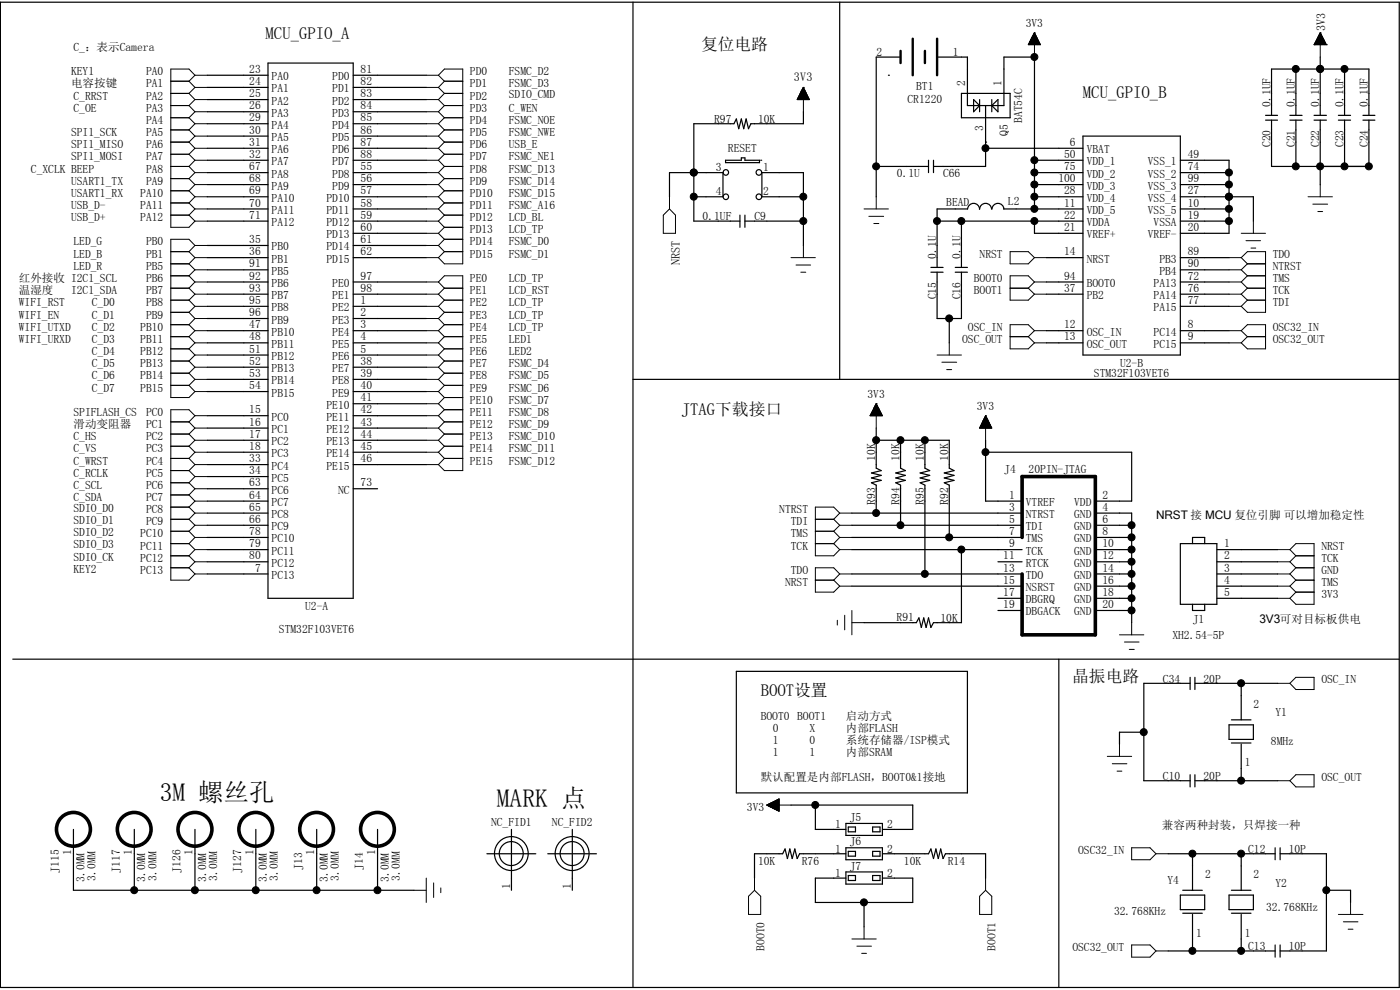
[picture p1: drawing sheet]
<svg xmlns="http://www.w3.org/2000/svg" width="297mm" height="210mm" viewBox="0 0 297 210" stroke-linecap="round" stroke-linejoin="round" font-family="sans-serif">
<g fill="none" stroke="#000" stroke-width=".25">
<path d="M.1 .5h296.7v209h-296.7zM44 16h12.9M44 18.5h12.9M56.9 13.4h18v113.5h-18zM74.9 16h15.5M74.9 18.5h15.5M134.3 .5v209M178.1 .5v80M188.5 16h.1M191.1 12.1h-5.2v29.6M198.8 12.1h6.4v10.3h7.8v-10.3h6.5M204 19.8h10.3v5.2h-10.3z"/>
<path d="M219.5 12.1h.1M219.5 12.1v32.2M274.9 14.6v9.9M280.1 14.6h.1M280.1 12.1v12.4M285.2 14.6v9.9M44 34h12.9M44 36.6h12.9M44 26.2h12.9M44 28.9h12.9M44 31.5h12.9M44 39.2h12.9"/>
<path d="M44 21.1h12.9M44 23.7h12.9M74.9 34h15.5M74.9 36.6h15.5M74.9 26.2h15.5M74.9 28.9h15.5M74.9 31.5h15.5M74.9 39.2h15.5M74.9 21.1h15.5M74.9 23.7h15.5M147.2 36.6h.1M153.9 34h3.4v-.5h.7v.5h3.1v.5h-7.2z"/>
<path d="M161.4 34h.1M170.4 23.7v2.5h-11.1l-.5 1.1-.5-2.1-.5 2.1-.5-2.1-.6 2.1-.5-2.1-.5 1h-8.5v20.7h9.8M185.9 35.3h11.1M197 34v2.6M198 34v2.6M206.5 21.1l1.3 1.3-1.3 1.3zM207.8 21.1v2.6M209.1 31.5h.1M209.1 30.1h.1M209.1 31.5h20.6M209.1 22.4v12.9h-11.1M210.4 22.4l1.3-1.3v2.6z"/>
<path d="M210.4 21.1v2.6M219.5 34h10.2M219.5 36.6h10.2M219.5 39.2h10.2M229.7 28.9h20.7v46.4h-20.7zM250.4 34h10.3v15.5h-10.3M250.4 36.6h10.3M250.4 39.2h10.3M268.5 25.5h2.5M268.5 24.5h2.5M269.7 24.5v-9.9h20.7v9.9M269.7 25.5v9.8h20.7v-9.8"/>
<path d="M273.6 25.5h2.6M273.6 24.5h2.6M274.9 25.5v9.8M278.8 25.5h2.6M278.8 24.5h2.6M280.1 25.5v13.7M283.9 25.5h2.6M283.9 24.5h2.6M285.2 25.5v9.8M289.1 25.5h2.6M289.1 24.5h2.6M44 41.7h12.9"/>
<path d="M44 46.9h12.9M44 44.3h12.9M44 54.7h12.9M44 59.8h12.9M44 57.2h12.9M44 52.1h12.9M74.9 41.7h15.5M74.9 46.9h15.5M74.9 44.3h15.5M74.9 54.7h15.5M74.9 59.8h15.5M74.9 49.5h15.5"/>
<path d="M74.9 52.1h15.5M142 41.7v-5.1h11.4v5.1h-6.2M157 45.6v2.6M158 45.6v2.6M158 46.9h12.4M170.4 41.7h-8.8v-5.1h8.8v15.5M197.5 57.7h2.6M197.5 56.7h2.6M198.8 46.9h30.9M198.8 57.7v9.9h5.2v-9.9M202.6 57.7h2.6M202.6 56.7h2.6"/>
<path d="M204 46.9v9.8M207.8 44.4a1.25 1.25 0 0 0-1.3-1.3 1.25 1.25 0 0 0-1.2 1.3l-6.5-.1v12.4M207.8 44.4a1.27 1.27 0 0 1 1.3-1.3 1.27 1.27 0 0 1 1.3 1.3M210.4 44.4a1.25 1.25 0 0 1 1.3-1.3 1.25 1.25 0 0 1 1.2 1.3M213 44.3h16.7M219.5 41.7h10.2M219.5 46.9v2.6h10.2M222 54.7h7.7M222 59.8h7.7M250.4 41.7h15.5v5.2M250.4 46.9h10.3M250.4 44.3h10.3"/>
<path d="M250.4 54.7h10.3M250.4 59.8h10.3M250.4 57.2h10.3M260.7 41.7h.1M44 75.3h12.9M44 70.1h12.9M44 72.7h12.9M44 62.4h12.9M44 65h12.9M44 77.9h12.9M44 67.6h12.9M74.9 75.3h15.5"/>
<path d="M74.9 70.1h15.5M74.9 72.7h15.5M74.9 62.4h15.5M74.9 65h15.5M74.9 77.9h15.5M74.9 67.6h15.5M201.4 67.6v5.1M222 70.1h7.7M222 72.7h7.7M222 62.4h7.7M250.4 70.1h10.3M250.4 72.7h10.3"/>
<path d="M250.4 62.4h10.3M250.4 65h10.3M44 80.5h12.9M44 88.2h12.9M44 90.8h12.9M44 93.4h12.9M44 95.9h12.9M44 98.6h12.9M44 83.1h12.9M74.9 80.5h15.5M74.9 88.2h15.5M74.9 90.8h15.5"/>
<path d="M74.9 93.4h15.5M74.9 95.9h15.5M74.9 98.6h15.5M74.9 83.1h15.5M74.9 85.6h15.5M134.3 80.5h162.5M185.9 93.4h15.5v5.9l1 .5-2.1 .5 2.1 .5-2.1 .6 2.1 .5-2.1 .5 1.1 .5v11.1M185.9 90.8v8.5l1 .5-2 .5 2 .5-2 .6 2 .5-2 .5 1 .5v5.9M191.1 93.4v5.9l1 .5-2.1 .5 2.1 .5-2.1 .6 2.1 .5-2.1 .5 1.1 .5v8.5M196.2 93.4v5.9l1 .5-2 .5 2 .5-2 .6 2 .5-2 .5 1 .5v18.9M209.1 93.4v12.9h7.7M209.1 95.9h31v10.4h-7.7"/>
<path d="M44 106.3h12.9M44 108.8h12.9M44 111.4h12.9M44 114h12.9M44 116.6h12.9M44 119.2h12.9M44 101.1h12.9M44 103.7h12.9M74.9 103.7h5.2M180.7 108.8h36.1M180.7 111.4h36.1M180.7 114h36.1"/>
<path d="M180.7 116.6h36.1M204 116.6v15.5h-6l-.5 1-.5-2-.5 2-.5-2-.5 2-.6-2-.5 1h-11.1M211.7 119.2h5.1M232.4 108.8h7.7v23.3M232.4 111.4h7.7M232.4 114h7.7M232.4 116.6h7.7M232.4 119.2h7.7M250.4 115.3h7.7v12.9h-7.7zM253 115.3v-1.3h2.6v1.3M258.1 116.6h12.9M258.1 119.2h12.9"/>
<path d="M2.7 139.8h294.1M44 121.8h12.9M180.7 121.8h36.1M180.7 124.3h36.1M211.7 126.9h5.1M211.7 129.5h5.1M224.6 139.8v69.7M232.4 121.8h7.7M232.4 124.3h7.7M232.4 126.9h7.7M232.4 129.5h7.7M253 128.2v1.3h2.6v-1.3"/>
<path d="M258.1 121.8h12.9M258.1 124.3h12.9M258.1 126.9h12.9M156.2 142.4h49v25.8h-49zM242.7 155.3h-5.2v2.6M252.5 144.9h-9.8v20.7h9.8M252.5 143.7v2.6M253.5 144.9h17.5M253.5 143.7v2.6M260.7 153.8h5.2v3h-5.2zM261.2 152.7h4.2M261.2 157.6h4.2"/>
<path d="M263.3 144.9v7.8M263.3 157.9v7.7M15.6 175.9v12.9h72.2M28.5 175.9v12.9M41.4 175.9v12.9M54.3 175.9v12.9M67.2 175.9v12.9M80.1 175.9v12.9M108.5 175.9v12.9M121.4 175.9v12.9M167.8 170.8h25.8v5.1h-6.4M173 170.8v5.1h6.5"/>
<path d="M179.5 174.7h7.7v2.5h-7.7zM179.5 179.8h7.7v2.6h-7.7zM180 175.4h1.5v1h-1.5zM185.1 175.4h1.6v1h-1.6zM252.5 164.3v2.6M253.5 164.3v2.6M253.5 165.6h17.5M270.5 179.8v2.6M271.6 179.8v2.6M103.3 181.1h10.4M116.2 181.1h10.3M179.5 181.1h-9.9l-.5 1-.5-2-.5 2-.5-2-.6 2-.5-2-.5 1h-5.9v5.2"/>
<path d="M179.5 185h7.7v2.5h-7.7zM179.5 186.3h-6.5v5.1h20.6v-5.1h-6.4M180 180.6h1.5v1h-1.5zM180 185.7h1.5v1.1h-1.5zM183.3 191.4v5.2M185.1 180.6h1.6v1h-1.6zM185.1 185.7h1.6v1.1h-1.6zM187.2 181.1h9.8l.5-1 .5 2 .5-2 .6 2 .5-2 .5 2 .5-1h8.5v5.2M247.8 181.1h22.7M250.4 189.9h5.2v3.1h-5.2zM250.9 188.8h4.2M250.9 193.7h4.2"/>
<path d="M253 181.1v7.7M253 194v7.7M260.7 189.9h5.2v3.1h-5.2zM261.2 188.8h4.2M261.2 193.7h4.2M263.3 181.1v7.7M263.3 194v7.7M271.6 181.1h9.8v20.6h-9.8M281.4 188.8h5.1v2.6M247.8 201.7h22.7M270.5 200.4v2.6M271.6 200.4v2.6"/>
<circle cx="154" cy="36.6" r=".58"/>
<circle cx="161" cy="36.6" r=".59"/>
<circle cx="154" cy="41.7" r=".58"/>
<circle cx="161" cy="41.7" r=".59"/>
<circle cx="108.5" cy="181.1" r="2.54"/>
<circle cx="108.5" cy="181.1" r="3.6"/>
<circle cx="121.4" cy="181.1" r="3.6"/>
<circle cx="121.4" cy="181.1" r="2.54"/>
</g>
<g fill="none" stroke="#000" stroke-width=".76">
<path d="M216.8 114v-12.9h15.6v33.6h-15.6v-12.9"/>
<circle cx="15.6" cy="175.9" r="3.6"/>
<circle cx="28.5" cy="175.9" r="3.6"/>
<circle cx="41.4" cy="175.9" r="3.6"/>
<circle cx="54.2" cy="175.9" r="3.6"/>
<circle cx="67.2" cy="175.9" r="3.6"/>
<circle cx="80.1" cy="175.9" r="3.6"/>
</g>
<path d="M191.1 10.8v2.6M193.6 8.2v7.8M196.2 10.8v2.6M198.8 8.2v7.8" fill="none" stroke="#000" stroke-width=".51"/>
<g fill="none" stroke="#000" stroke-width=".21">
<path d="M36.2 19.8h3.9M36.2 17.2h3.9M40.1 17.2l1.3 1.3M40.1 19.8l1.3 1.3M41.4 16l-1.3-1.4h-3.9v33.6h3.9l1.3-1.3M41.4 16h2.6M41.4 18.5h2.6M41.4 18.5l-1.3 1.3M41.4 16l-1.3 1.2M90.4 16h2.6M90.4 18.5h2.6M93 16l1.3-1.4h3.9v41.4h-3.9l-1.3-1.3"/>
<path d="M93 16l1.3 1.2M93 18.5l1.3 1.3M94.3 19.8h3.9M94.3 19.8l-1.3 1.3M94.3 17.2h3.9M94.3 17.2l-1.3 1.3M169.7 20h1.4v1.1M169.7 19.9v1.2M169.7 19.9h1.4M169.8 19.8h1.2v1.3M169.9 19.6h1v1.5M169.9 19.5v1.6"/>
<path d="M169.9 19.5h1M170 19.3h.8v1.8M170 19.3v1.8M170.1 19.3h.7M170.1 19.1h.6v2M170.1 19v2.1M170.2 19h.5M170.2 19h.4v2.1M170.3 18.8h.2v2.3M170.3 18.6v2.5M170.3 18.6h.2M170.4 18.5h.1"/>
<path d="M170.4 18.5l1.3 2.6h-2.6zM170.4 18.5v5.2M170.6 18.8h-.3l-.1 2.3M171 19.6h-1.2v1.5M218.2 9.4h2.5M218.2 9.4v.1M218.2 9.4h2.4M218.3 9.2h2.3M218.3 9.1v.4M218.4 9.1h2.1M218.4 8.9v.6M218.4 8.9h2"/>
<path d="M218.5 8.8h1.8M218.5 8.7v.8M218.6 8.7h1.7M218.6 8.6h1.7M218.6 8.5v1M218.7 8.5h1.5M218.7 8.4h1.4M218.8 8.2h1.2M218.8 8v1.5M218.9 8.1h1.1M218.9 8h1.1M218.9 7.8v1.7"/>
<path d="M219 7.9h.9M219 7.8h.8M219 7.7v1.8M219.1 7.7h.7M219.1 7.6h.7M219.1 7.5v2M219.2 7.5h.5M219.2 7.4h.4M219.2 7.2v2.3M219.3 7.3h.3M219.3 7.2h.2M219.3 7v2.5"/>
<path d="M219.4 7.1h.1M219.5 7h.1M219.5 6.9v5.2M219.5 6.9l1.2 2.6h-2.6zM219.5 7.2v2.3M219.6 7.3v2.2M219.8 7.5v2M219.8 7.7v1.8M220 8v1.5M220 8.2v1.3M220.1 8.3h-1.4v1.2M220.1 8.3v1.2"/>
<path d="M220.3 8.6v.9M220.3 8.8v.7M220.5 9v.5M220.6 9.2v.3M220.7 9.4v.1M278.8 9.5h.1M278.8 9.5h2.6M278.8 9.4h2.5M278.9 9.5v-.1h2.4v.1M278.9 9.2h2.3M279 9.5v-.4h2.2v.4M279 9.1h2.1"/>
<path d="M279.1 9.5v-.6h2v.6M279.1 8.8h1.9M279.2 9.5v-.8h1.8v.8M279.3 8.6h1.6M279.3 9.5v-1h1.6v1M279.4 8.4h1.4M279.5 8.2h1.2M279.6 8h1M279.6 7.9h.9M279.6 7.8v1.7M279.7 7.8h.8M279.7 7.7h.7"/>
<path d="M279.7 7.7v1.8M279.8 7.6h.6v1.9M279.8 7.5h.5M279.8 7.5v2M279.9 7.4h.4M279.9 7.3h.3M279.9 7.2v2.3M280 7.2h.2M280.1 7h.1M280.1 6.9v5.2M280.1 6.9l1.3 2.6M280.1 6.9l-1.3 2.6"/>
<path d="M280.1 7.1l-.1 2.4M280.1 6.9v2.6M280.2 7.2v2.3M280.3 7.4v2.1M280.5 7.8v1.7M280.6 8.1h-1.1v1.4M280.6 8v1.5M280.8 8.3h-1.4v1.2M280.8 8.2v1.3M281.4 9.5h.1M36.2 37.9h3.9M36.2 32.7h3.9"/>
<path d="M36.2 30.1h3.9M36.2 22.4h3.9M36.2 27.6h3.9M36.2 35.3h3.9M36.2 25h3.9M40.1 37.9l1.3 1.3M40.1 27.6l1.3 1.3M40.1 30.1l1.3 1.4M40.1 32.7l1.3 1.3M40.1 35.3l1.3 1.3M40.1 22.4l1.3 1.3M40.1 25l1.3 1.2"/>
<path d="M41.4 39.2h2.6M41.4 39.2l-1.3 1.3M41.4 31.5h2.6M41.4 21.1h2.6M41.4 28.9h2.6M41.4 28.9l-1.3 1.2M41.4 31.5l-1.3 1.2M41.4 34h2.6M41.4 34l-1.3 1.3M41.4 36.6h2.6M41.4 26.2h2.6M41.4 36.6l-1.3 1.3"/>
<path d="M41.4 21.1l-1.3 1.3M41.4 23.7h2.6M41.4 23.7l-1.3 1.3M41.4 26.2l-1.3 1.4M90.4 39.2h2.6M90.4 31.5h2.6M90.4 21.1h2.6M90.4 28.9h2.6M90.4 34h2.6M90.4 36.6h2.6M90.4 26.2h2.6M90.4 23.7h2.6"/>
<path d="M93 31.5l1.3 1.2M93 21.1l1.3 1.3M93 36.6l1.3 1.3M93 39.2l1.3 1.3M93 34l1.3 1.3M93 26.2l1.3 1.4M93 28.9l1.3 1.2M93 23.7l1.3 1.3M94.3 37.9h3.9M94.3 32.7h3.9M94.3 30.1h3.9M94.3 30.1l-1.3 1.4"/>
<path d="M94.3 22.4h3.9M94.3 27.6h3.9M94.3 35.3h3.9M94.3 35.3l-1.3 1.3M94.3 37.9l-1.3 1.3M94.3 32.7l-1.3 1.3M94.3 25h3.9M94.3 25l-1.3 1.2M94.3 27.6l-1.3 1.3M94.3 22.4l-1.3 1.3M169.2 21h2.4v.1M169.2 21v.1"/>
<path d="M169.2 20.9h2.4M169.3 20.8h2.2v.3M169.3 20.7v.4M169.3 20.7h2.2M169.4 20.6h2v.5M169.4 20.5v.6M169.4 20.5h2M169.5 20.4h1.8v.7M169.5 20.4v.7M169.5 20.3h1.8M169.6 20.2h1.6v.9M169.6 20.2v.9"/>
<path d="M169.6 20.1h1.6M280.1 39.2v2.5M36.2 56h3.9M36.2 53.4h3.9M36.2 58.5h3.9M36.2 40.5h3.9M36.2 43.1h3.9M36.2 45.6h3.9M40.1 40.5l1.3 1.2M40.1 43.1l1.3 1.2M40.1 45.6l1.3 1.3M40.1 58.5l1.3 1.3"/>
<path d="M40.1 53.4l1.3 1.3M40.1 56l1.3 1.2M41.4 54.7h2.6M41.4 57.2h2.6M41.4 59.8h2.6M41.4 52.1l-1.3-1.3h-3.9v33.5h3.9l1.3-1.2M41.4 41.7h2.6M41.4 41.7l-1.3 1.4M41.4 44.3h2.6M41.4 44.3l-1.3 1.3M41.4 46.9h2.6M41.4 59.8l-1.3 1.3"/>
<path d="M41.4 52.1h2.6M41.4 54.7l-1.3 1.3M41.4 52.1l-1.3 1.3M41.4 57.2l-1.3 1.3M90.4 54.7h2.6M90.4 59.8h2.6M90.4 41.7h2.6M90.4 44.3h2.6M90.4 46.9h2.6M90.4 52.1h2.6M90.4 49.5h2.6M93 59.8l1.3-1.3h3.9v41.3h-3.9l-1.3-1.2"/>
<path d="M93 52.1l1.3 1.3M93 41.7l1.3 1.4M93 44.3l1.3 1.3M93 59.8l1.3 1.3M93 49.5l1.3 1.3M93 46.9l1.3 1.3M94.3 53.4h3.9M94.3 40.5h3.9M94.3 43.1h3.9M94.3 45.6h3.9M94.3 48.2h3.9M94.3 50.8h3.9"/>
<path d="M94.3 50.8l-1.3 1.3M94.3 53.4l-1.3 1.3M94.3 40.5l-1.3 1.2M94.3 43.1l-1.3 1.2M94.3 48.2l-1.3 1.3M94.3 45.6l-1.3 1.3M142 44.3l1.3 1.3v3.9h-2.6v-3.9zM142 41.7v2.6M167.8 54.7h5.2M168.9 56.2h3.1M169.9 57.7h1M170.4 52.1v2.6"/>
<path d="M183.3 44.3h5.2M184.3 45.9h3.2M185.4 47.4h1M185.9 41.7v2.6M214.3 53.4h3.8l1.4 1.3-1.4 1.3h-3.8zM219.5 54.7h2.5M219.5 59.8l-1.4-1.3h-3.8v5.2h3.8l1.4-1.3M219.5 59.8h2.5M219.5 59.8l-1.4 1.3M260.7 54.7h2.6M260.7 57.2h2.6M260.7 59.8h2.6"/>
<path d="M263.3 54.7l1.3 1.3M263.3 54.7l1.3-1.3h3.9v12.9h-3.9l-1.3-1.3M263.3 57.2l1.3 1.3M263.3 59.8l1.3 1.3M263.3 49.5h5.2M264.3 51.1h3.1M264.6 56h3.9M264.6 58.5h3.9M264.6 56l-1.3 1.2M264.6 58.5l-1.3 1.3M265.4 52.6h1M265.9 46.9v2.6"/>
<path d="M277.5 41.7h5.2M278.5 43.3h3.1M279.6 44.9h1M36.2 61.1h3.9M36.2 63.7h3.9M36.2 66.3h3.9M36.2 71.4h3.9M36.2 68.9h3.9M36.2 74h3.9M36.2 79.2h3.9M36.2 76.6h3.9M40.1 61.1l1.3 1.3"/>
<path d="M40.1 68.9l1.3 1.2M40.1 63.7l1.3 1.3M40.1 66.3l1.3 1.3M40.1 71.4l1.3 1.3M40.1 74l1.3 1.3M40.1 76.6l1.3 1.3M40.1 79.2l1.3 1.3M41.4 75.3h2.6M41.4 62.4h2.6M41.4 65h2.6M41.4 70.1h2.6M41.4 72.7h2.6"/>
<path d="M41.4 62.4l-1.3 1.3M41.4 77.9h2.6M41.4 77.9l-1.3 1.3M41.4 67.6h2.6M41.4 70.1l-1.3 1.3M41.4 65l-1.3 1.3M41.4 67.6l-1.3 1.3M41.4 72.7l-1.3 1.3M41.4 75.3l-1.3 1.3M90.4 75.3h2.6M90.4 62.4h2.6M90.4 65h2.6"/>
<path d="M90.4 70.1h2.6M90.4 72.7h2.6M90.4 77.9h2.6M90.4 67.6h2.6M93 77.9l1.3 1.3M93 62.4l1.3 1.3M93 65l1.3 1.3M93 67.6l1.3 1.3M93 70.1l1.3 1.3M93 72.7l1.3 1.3M93 75.3l1.3 1.3M94.3 61.1h3.9"/>
<path d="M94.3 63.7h3.9M94.3 66.3h3.9M94.3 71.4h3.9M94.3 68.9h3.9M94.3 74h3.9M94.3 79.2h3.9M94.3 76.6h3.9M94.3 76.6l-1.3 1.3M94.3 79.2l-1.3 1.3M94.3 61.1l-1.3 1.3M94.3 63.7l-1.3 1.3M94.3 66.3l-1.3 1.3"/>
<path d="M94.3 68.9l-1.3 1.2M94.3 71.4l-1.3 1.3M94.3 74l-1.3 1.3M198.8 75.3h5.2M199.8 76.8h3.1M200.8 78.4h1.1M201.4 72.7v2.6M214.3 61.1h3.8M214.3 71.4h3.8M218.1 61.1l1.4 1.3M218.1 71.4l1.4 1.3M219.5 62.4h2.5"/>
<path d="M219.5 70.1l-1.4-1.2h-3.8v5.1h3.8l1.4-1.3M219.5 70.1h2.5M219.5 70.1l-1.4 1.3M219.5 72.7h2.5M260.7 62.4h2.6M260.7 65h2.6M260.7 70.1h2.6M260.7 72.7h2.6M263.3 70.1l1.3-1.2h3.9v5.1h-3.9l-1.3-1.3M263.3 62.4l1.3 1.3M263.3 70.1l1.3 1.3M264.6 61.1h3.9"/>
<path d="M264.6 63.7h3.9M264.6 61.1l-1.3 1.3M264.6 63.7l-1.3 1.3M264.6 71.4h3.9M264.6 71.4l-1.3 1.3M36.2 89.5h3.9M36.2 81.7h3.9M36.2 92.1h3.9M36.2 94.7h3.9M36.2 97.2h3.9M36.2 99.8h3.9M40.1 97.2l1.3 1.4"/>
<path d="M40.1 99.8l1.3 1.3M40.1 89.5l1.3 1.3M40.1 92.1l1.3 1.3M40.1 94.7l1.3 1.2M40.1 81.7l1.3 1.4M41.4 88.2l-1.3-1.3h-3.9v36.2h3.9l1.3-1.3M41.4 90.8h2.6M41.4 88.2h2.6M41.4 88.2l-1.3 1.3M41.4 80.5h2.6M41.4 83.1h2.6M41.4 93.4h2.6"/>
<path d="M41.4 95.9h2.6M41.4 98.6h2.6M41.4 90.8l-1.3 1.3M41.4 98.6l-1.3 1.2M41.4 93.4l-1.3 1.3M41.4 95.9l-1.3 1.3M41.4 80.5l-1.3 1.2M90.4 90.8h2.6M90.4 88.2h2.6M90.4 80.5h2.6M90.4 83.1h2.6M90.4 85.6h2.6"/>
<path d="M90.4 93.4h2.6M90.4 95.9h2.6M90.4 98.6h2.6M93 80.5l1.3 1.2M93 83.1l1.3 1.2M93 85.6l1.3 1.3M93 88.2l1.3 1.3M93 90.8l1.3 1.3M93 93.4l1.3 1.3M93 95.9l1.3 1.3M94.3 89.5h3.9M94.3 86.9h3.9"/>
<path d="M94.3 81.7h3.9M94.3 84.3h3.9M94.3 81.7l-1.3 1.4M94.3 84.3l-1.3 1.3M94.3 86.9l-1.3 1.3M94.3 92.1h3.9M94.3 89.5l-1.3 1.3M94.3 94.7h3.9M94.3 92.1l-1.3 1.3M94.3 97.2h3.9M94.3 94.7l-1.3 1.2M94.3 97.2l-1.3 1.4"/>
<path d="M184.7 88.1l2.4 .1M184.7 88.1v.1M184.7 88h2.4M184.7 87.9h2.3v.3M184.7 87.8v.4M184.8 87.8h2.2M184.9 87.7h2v.5M184.9 87.6v.6M184.9 87.6h2M185 87.5h1.8v.7M185 87.4v.8M185 87.4h1.8"/>
<path d="M185.1 87.3h1.6v.9M185.1 87.2v1M185.1 87.2h1.6M185.2 87.1h1.4v1.1M185.2 87v1.2M185.2 87h1.4M185.3 86.9h1.2v1.3M185.3 86.8v1.4M185.3 86.8h1.2M185.4 86.7h1v1.5M185.4 86.5v1.7M185.4 86.5h1"/>
<path d="M185.5 86.4h.8v1.8M185.5 86.4v1.8M185.5 86.4h.7M185.6 86.2h.6v2M185.6 86.1v2.1M185.6 86.1h.5M185.7 86h.4v2.2M185.7 85.9v2.3M185.7 85.9h.4M185.8 85.9h.2v2.3M185.8 85.7v2.5M185.8 85.7h.1"/>
<path d="M185.9 85.6h.1M185.9 85.6v5.2M185.9 85.6l1.3 2.6h-2.6zM207.9 90.7h2.5v.1M207.9 90.6v.2M207.9 90.6h2.4M208 90.5h2.2v.3M208 90.4v.4M208 90.4h2.2M208.1 90.3h2v.5M208.1 90.2v.6M208.2 90.2h1.9"/>
<path d="M208.2 90.1h1.9v.7M208.2 90v.8M208.2 90h1.8M208.3 89.8h1.6v1M208.3 89.8v1M208.3 89.7h1.6M208.4 89.7h1.4v1.1M208.4 89.6v1.2M208.4 89.5h1.4M208.5 89.5h1.2v1.3M208.5 89.3v1.5M208.5 89.3h1.2"/>
<path d="M208.6 89.2h1v1.6M208.6 89.2v1.6M208.7 89.2h.9M208.7 89h.8v1.8M208.7 88.9v1.9M208.7 88.9h.8M208.8 88.8h.6v2M208.8 88.7v2.1M208.8 88.7h.6M208.9 88.6h.4v2.2M208.9 88.5v2.3M209 88.5h.3"/>
<path d="M209 88.4h.2v2.4M209 88.3v2.5M209 88.3h.2M209.1 88.2h.1M209.1 88.2v5.2M209.1 88.2l1.3 2.6h-2.6zM36.2 110.2h3.9M36.2 107.6h3.9M36.2 112.7h3.9M36.2 115.3h3.9M36.2 117.9h3.9M36.2 105h3.9"/>
<path d="M36.2 102.4h3.9M40.1 107.6l1.3 1.2M40.1 110.2l1.3 1.2M40.1 112.7l1.3 1.3M40.1 115.3l1.3 1.3M40.1 117.9l1.3 1.3M40.1 102.4l1.3 1.3M40.1 105l1.3 1.3M41.4 108.8h2.6M41.4 111.4h2.6M41.4 114h2.6M41.4 116.6h2.6"/>
<path d="M41.4 119.2h2.6M41.4 108.8l-1.3 1.4M41.4 111.4l-1.3 1.3M41.4 114l-1.3 1.3M41.4 116.6l-1.3 1.3M41.4 119.2l-1.3 1.2M41.4 106.3l-1.3 1.3M41.4 103.7h2.6M41.4 103.7l-1.3 1.3M41.4 106.3h2.6M41.4 101.1h2.6M41.4 101.1l-1.3 1.3"/>
<path d="M173 110.2h3.9M173 112.7h3.9M173 115.3h3.9M176.9 110.2l1.2 1.2M176.9 112.7l1.2 1.3M176.9 115.3l1.2 1.3M178.1 108.8h2.6M178.1 108.8l-1.2 1.4M178.1 108.8l-1.2-1.2h-3.9v10.3h3.9l1.2-1.3M178.1 111.4h2.6M178.1 111.4l-1.2 1.3M178.1 114h2.6"/>
<path d="M178.1 114l-1.2 1.3M178.1 116.6h2.6M271 116.6h2.6M271 119.2h2.6M273.6 116.6l1.3-1.3h3.9v12.9h-3.9l-1.3-1.3M273.6 116.6l1.3 1.3M273.6 119.2l1.3 1.2M274.9 117.9h3.9M274.9 117.9l-1.3 1.3M36.2 120.4h3.9M40.1 120.4l1.3 1.4M41.4 121.8h2.6"/>
<path d="M173 123.1h3.9M176.9 123.1l1.2 1.2M177.6 131.6v1M178.1 121.8l-1.2-1.4h-3.9v5.2h3.9l1.2-1.3M178.1 121.8h2.6M178.1 121.8l-1.2 1.3M178.1 124.3h2.6M179.2 130.5v3.1M180.7 132.1h2.6M180.7 129.5v5.2M237.5 134.7h5.2M238.5 136.2h3.1"/>
<path d="M239.6 137.8h1M240.1 132.1v2.6M271 121.8h2.6M271 124.3h2.6M271 126.9h2.6M273.6 124.3l1.3 1.3M273.6 121.8l1.3 1.3M274.9 123.1h3.9M274.9 120.4h3.9M274.9 125.6h3.9M274.9 123.1l-1.3 1.2M274.9 120.4l-1.3 1.4"/>
<path d="M274.9 125.6l-1.3 1.3M237.5 157.9v2.5M271 144.9h2.6M273.6 144.9l1.3-1.2h3.9v2.6h-3.9zM162.7 170.8h.1M162.7 170.8h5.1M162.7 170.8l2.6-1.3v2.6zM162.8 170.9h2.5M162.8 170.7v.1M163 171h2.3M163 170.6v.3M163.2 171.1h2.1"/>
<path d="M163.2 170.5v.5M163.4 171.2h1.9M163.4 170.4v.7M163.6 171.3h1.7M163.6 170.3v.9M163.8 171.4h1.5M163.8 170.2v1.1M164 170.1v1.3M164.1 171.5h1.2M164.2 170v1.6M164.3 171.6h1M164.4 169.9v1.8"/>
<path d="M164.5 171.7h.8M164.6 169.8v1.9M164.7 171.8h.6M164.8 169.7v2.2M164.9 171.9h.4M165 169.6v2.4M165.1 172h.2M165.3 170.7h-2.4v.2M165.3 170.6h-2.2v.4M165.3 170.5h-2v.6M165.3 170.3h-1.8v.9M165.3 170.3h-1.6v1"/>
<path d="M165.3 170.2h-1.4v1.2M165.3 170.1h-1.2v1.4M165.3 170h-1v1.6M165.3 169.8h-.8v1.9M165.3 169.8h-.6v2M165.3 169.6h-.4v2.3M165.3 169.5h-.2v2.5M234.9 160.4h5.2M236 162h3.1M237 163.6h1M240.1 179.8h3.9l1.2 1.3-1.2 1.3h-3.9zM271 165.6h2.6"/>
<path d="M273.6 165.6l1.3-1.3h3.9v2.6h-3.9zM87.8 188.8h2.6M90.4 186.3v5.1M92 187.3v3.1M93.5 188.3v1.1M160.1 186.3v2.5M160.1 188.8l1.3 1.3v3.9h-2.6v-3.9zM180.7 199.2h5.2M183.3 196.6v2.6M207.8 190.1l1.3-1.3 1.3 1.3v3.9h-2.6zM209.1 186.3v2.5M245.2 181.1h2.6"/>
<path d="M283.9 194h5.2M285 195.5h3.1M286 197.1h1M286.5 191.4v2.6M181.8 200.7h3.1M182.8 202.2h1M240.1 200.4h3.9l1.2 1.3-1.2 1.3h-3.9zM245.2 201.7h2.6"/>
</g>
<g fill="#000" stroke="#000" stroke-width=".21">
<circle cx="219.4" cy="12.1" r=".74"/>
<circle cx="274.9" cy="14.6" r=".74"/>
<circle cx="280.1" cy="14.6" r=".74"/>
<circle cx="285.2" cy="14.6" r=".74"/>
<circle cx="147.2" cy="36.6" r=".74"/>
<circle cx="185.9" cy="35.3" r=".74"/>
<circle cx="209.1" cy="31.4" r=".74"/>
<circle cx="219.4" cy="36.6" r=".74"/>
<circle cx="219.4" cy="34" r=".74"/>
<circle cx="219.4" cy="39.1" r=".74"/>
<circle cx="260.7" cy="39.1" r=".74"/>
<circle cx="260.7" cy="36.6" r=".74"/>
<circle cx="274.9" cy="35.3" r=".74"/>
<circle cx="280.1" cy="35.3" r=".74"/>
<circle cx="285.2" cy="35.3" r=".74"/>
<circle cx="290.4" cy="35.3" r=".74"/>
<circle cx="147.2" cy="41.7" r=".74"/>
<circle cx="170.4" cy="46.9" r=".74"/>
<circle cx="170.4" cy="41.7" r=".74"/>
<circle cx="198.8" cy="46.9" r=".74"/>
<circle cx="203.9" cy="46.9" r=".74"/>
<circle cx="219.4" cy="44.3" r=".74"/>
<circle cx="219.4" cy="41.7" r=".74"/>
<circle cx="219.4" cy="46.9" r=".74"/>
<circle cx="260.7" cy="44.3" r=".74"/>
<circle cx="260.7" cy="41.7" r=".74"/>
<circle cx="260.7" cy="46.9" r=".74"/>
<circle cx="201.4" cy="67.5" r=".74"/>
<circle cx="185.9" cy="93.4" r=".74"/>
<circle cx="191" cy="93.4" r=".74"/>
<circle cx="196.2" cy="93.4" r=".74"/>
<circle cx="209.1" cy="95.9" r=".74"/>
<circle cx="185.9" cy="108.8" r=".74"/>
<circle cx="191" cy="111.4" r=".74"/>
<circle cx="201.4" cy="114" r=".74"/>
<circle cx="203.9" cy="116.6" r=".74"/>
<circle cx="240.1" cy="111.4" r=".74"/>
<circle cx="240.1" cy="114" r=".74"/>
<circle cx="240.1" cy="119.1" r=".74"/>
<circle cx="240.1" cy="116.6" r=".74"/>
<circle cx="196.2" cy="121.7" r=".74"/>
<circle cx="240.1" cy="126.9" r=".74"/>
<circle cx="240.1" cy="129.5" r=".74"/>
<circle cx="240.1" cy="121.7" r=".74"/>
<circle cx="240.1" cy="124.3" r=".74"/>
<circle cx="242.6" cy="155.3" r=".74"/>
<circle cx="263.3" cy="144.9" r=".74"/>
<circle cx="173" cy="170.8" r=".74"/>
<circle cx="263.3" cy="165.6" r=".74"/>
<circle cx="28.5" cy="188.8" r=".74"/>
<circle cx="41.3" cy="188.8" r=".74"/>
<circle cx="54.3" cy="188.8" r=".74"/>
<circle cx="67.2" cy="188.8" r=".74"/>
<circle cx="80.1" cy="188.8" r=".74"/>
<circle cx="183.3" cy="191.4" r=".74"/>
<circle cx="253" cy="181.1" r=".74"/>
<circle cx="263.3" cy="181.1" r=".74"/>
<circle cx="281.4" cy="188.8" r=".74"/>
<circle cx="253" cy="201.7" r=".74"/>
<circle cx="263.3" cy="201.7" r=".74"/>
</g>
<g font-size="5.4">
<text x="33.9" y="170">3M 螺丝孔</text>
<text x="105.4" y="171.3">MARK 点</text>
</g>
<g font-size="3.6">
<text x="56.3" y="8.2">MCU_GPIO_A</text>
<text x="148.7" y="10.5">复位电路</text>
<text x="229.7" y="20.9">MCU_GPIO_B</text>
<text x="144.6" y="87.9">JTAG下载接口</text>
<text x="161.4" y="147.6">BOOT设置</text>
<text x="227.5" y="144.7">晶振电路</text>
</g>
<g font-size="2.6">
<text x="281.1" y="6.6" transform="rotate(-90 281.1 6.6)">3V3</text>
<text x="168.4" y="17.2">3V3</text>
<text x="144.2" y="56.3" transform="rotate(-90 144.2 56.3)">NRST</text>
</g>
<g font-size="2.5">
<text x="217.6" y="5.6">3V3</text>
<text x="15.6" y="10.8">C_：表示Camera</text>
<text x="186" y="11.9">2</text>
<text x="202.1" y="11.9">1</text>
<text x="15.1" y="16">KEY1</text>
<text x="31" y="16">PA0</text>
<text x="52.9" y="15.5">23</text>
<text x="52.9" y="18">24</text>
<text x="57.6" y="17">PA0</text>
<text x="70.5" y="17">PD0</text>
<text x="76.5" y="15.5">81</text>
<text x="76.5" y="18">82</text>
<text x="99.7" y="16">PD0</text>
<text x="107.9" y="16">FSMC_D2</text>
<text x="15.1" y="18.5">电容按键</text>
<text x="15.6" y="21.1">C_RRST</text>
<text x="15.6" y="23.7">C_OE</text>
<text x="31" y="18.5">PA1</text>
<text x="31" y="21.1">PA2</text>
<text x="31" y="23.7">PA3</text>
<text x="52.9" y="20.6">25</text>
<text x="52.9" y="23.2">26</text>
<text x="57.6" y="19.6">PA1</text>
<text x="57.6" y="22.2">PA2</text>
<text x="70.5" y="22.2">PD2</text>
<text x="70.5" y="19.6">PD1</text>
<text x="76.5" y="20.6">83</text>
<text x="76.5" y="23.2">84</text>
<text x="99.7" y="21.1">PD2</text>
<text x="99.7" y="18.5">PD1</text>
<text x="99.7" y="23.7">PD3</text>
<text x="107.9" y="18.5">FSMC_D3</text>
<text x="107.9" y="20.9">SDIO_CMD</text>
<text x="107.9" y="23.7">C_WEN</text>
<text x="192.5" y="21.9">CR1220</text>
<text x="194.3" y="19.1">BT1</text>
<text x="204.7" y="18.2" transform="rotate(-90 204.7 18.2)">2</text>
<text x="212.5" y="18.2" transform="rotate(-90 212.5 18.2)">1</text>
<text x="269.5" y="22.6" transform="rotate(-90 269.5 22.6)">0.1UF</text>
<text x="274.7" y="22.6" transform="rotate(-90 274.7 22.6)">0.1UF</text>
<text x="279.9" y="22.6" transform="rotate(-90 279.9 22.6)">0.1UF</text>
<text x="285" y="22.6" transform="rotate(-90 285 22.6)">0.1UF</text>
<text x="290.2" y="22.6" transform="rotate(-90 290.2 22.6)">0.1UF</text>
<text x="15.1" y="28.9">SPI1_SCK</text>
<text x="31" y="28.9">PA5</text>
<text x="31" y="26.2">PA4</text>
<text x="52.9" y="25.7">29</text>
<text x="52.9" y="28.4">30</text>
<text x="57.6" y="24.8">PA3</text>
<text x="57.6" y="27.3">PA4</text>
<text x="57.6" y="29.9">PA5</text>
<text x="70.5" y="24.8">PD3</text>
<text x="70.5" y="27.3">PD4</text>
<text x="70.5" y="29.9">PD5</text>
<text x="76.5" y="25.7">85</text>
<text x="76.5" y="28.4">86</text>
<text x="99.7" y="26.2">PD4</text>
<text x="99.7" y="28.9">PD5</text>
<text x="107.9" y="26.2">FSMC_NOE</text>
<text x="107.9" y="28.9">FSMC_NWE</text>
<text x="151.5" y="26">R97</text>
<text x="160.8" y="26.1">10K</text>
<text x="208.6" y="27.8" transform="rotate(-90 208.6 27.8)">3</text>
<text x="213.8" y="28.8" transform="rotate(-90 213.8 28.8)">Q5</text>
<text x="216.8" y="26.1" transform="rotate(-90 216.8 26.1)">BAT54C</text>
<text x="15.1" y="31.5">SPI1_MISO</text>
<text x="15.1" y="34">SPI1_MOSI</text>
<text x="31" y="31.5">PA6</text>
<text x="31" y="34">PA7</text>
<text x="52.9" y="30.9">31</text>
<text x="52.9" y="33.5">32</text>
<text x="57.6" y="32.5">PA6</text>
<text x="57.6" y="35.1">PA7</text>
<text x="70.5" y="32.5">PD6</text>
<text x="70.5" y="35.1">PD7</text>
<text x="76.5" y="30.9">87</text>
<text x="76.5" y="33.5">88</text>
<text x="99.7" y="31.5">PD6</text>
<text x="99.7" y="34">PD7</text>
<text x="107.9" y="34">FSMC_NE1</text>
<text x="107.9" y="31.5">USB_E</text>
<text x="154.4" y="32.2">RESET</text>
<text x="225.8" y="33.5">50</text>
<text x="227" y="30.9">6</text>
<text x="230.5" y="32.5">VBAT</text>
<text x="230.5" y="35.1">VDD_1</text>
<text x="243.5" y="35.1">VSS_1</text>
<text x="252" y="33.5">49</text>
<text x="269.5" y="31.2" transform="rotate(-90 269.5 31.2)">C20</text>
<text x="274.7" y="31.2" transform="rotate(-90 274.7 31.2)">C21</text>
<text x="279.9" y="31.2" transform="rotate(-90 279.9 31.2)">C22</text>
<text x="285" y="31.2" transform="rotate(-90 285 31.2)">C23</text>
<text x="290.2" y="31.2" transform="rotate(-90 290.2 31.2)">C24</text>
<text x="6.6" y="36.6">C_XCLK BEEP</text>
<text x="15.1" y="39.2">USART1_TX</text>
<text x="15.1" y="41.7">USART1_RX</text>
<text x="29.8" y="41.7">PA10</text>
<text x="31" y="39.2">PA9</text>
<text x="31" y="36.6">PA8</text>
<text x="52.9" y="36.1">67</text>
<text x="52.9" y="38.6">68</text>
<text x="52.9" y="41.2">69</text>
<text x="57.6" y="37.7">PA8</text>
<text x="57.6" y="40.2">PA9</text>
<text x="70.5" y="37.7">PD8</text>
<text x="70.5" y="40.2">PD9</text>
<text x="76.5" y="36.1">55</text>
<text x="76.5" y="38.6">56</text>
<text x="76.5" y="41.2">57</text>
<text x="99.7" y="36.6">PD8</text>
<text x="99.7" y="39.2">PD9</text>
<text x="99.7" y="41.7">PD10</text>
<text x="107.9" y="36.6">FSMC_D13</text>
<text x="107.9" y="39.2">FSMC_D14</text>
<text x="107.9" y="41.7">FSMC_D15</text>
<text x="151.9" y="36.2">3</text>
<text x="151.9" y="41.4">4</text>
<text x="161.9" y="36.2">1</text>
<text x="161.9" y="41.4">2</text>
<text x="190.3" y="37.6">0.1U</text>
<text x="200.1" y="37.6">C66</text>
<text x="224.5" y="38.6">100</text>
<text x="225.8" y="41.2">28</text>
<text x="225.8" y="36.1">75</text>
<text x="230.5" y="37.7">VDD_2</text>
<text x="230.5" y="40.2">VDD_3</text>
<text x="243.5" y="37.7">VSS_2</text>
<text x="243.5" y="40.2">VSS_3</text>
<text x="252" y="41.2">27</text>
<text x="252" y="36.1">74</text>
<text x="252" y="38.6">99</text>
<text x="15.1" y="44.3">USB_D-</text>
<text x="15.1" y="46.9">USB_D+</text>
<text x="29.8" y="44.3">PA11</text>
<text x="29.8" y="46.9">PA12</text>
<text x="52.9" y="43.8">70</text>
<text x="52.9" y="46.4">71</text>
<text x="57.6" y="42.8">PA10</text>
<text x="57.6" y="45.4">PA11</text>
<text x="57.6" y="48">PA12</text>
<text x="69.3" y="42.8">PD10</text>
<text x="69.3" y="45.4">PD11</text>
<text x="69.3" y="48">PD12</text>
<text x="76.5" y="43.8">58</text>
<text x="76.5" y="46.4">59</text>
<text x="99.7" y="44.3">PD11</text>
<text x="99.7" y="46.9">PD12</text>
<text x="107.9" y="44.3">FSMC_A16</text>
<text x="107.9" y="46.9">LCD_BL</text>
<text x="149.1" y="46.7">0.1UF</text>
<text x="160.1" y="46.7">C9</text>
<text x="200.7" y="43.6">BEAD</text>
<text x="213.8" y="43.6">L2</text>
<text x="225.8" y="46.4">22</text>
<text x="225.8" y="43.8">11</text>
<text x="230.5" y="48">VDDA</text>
<text x="230.5" y="42.8">VDD_4</text>
<text x="230.5" y="45.4">VDD_5</text>
<text x="243.5" y="45.4">VSS_5</text>
<text x="243.5" y="42.8">VSS_4</text>
<text x="244.7" y="48">VSSA</text>
<text x="252" y="43.8">10</text>
<text x="252" y="46.4">19</text>
<text x="15.6" y="52.1">LED_G</text>
<text x="31" y="52.1">PB0</text>
<text x="52.9" y="51.6">35</text>
<text x="57.6" y="53.1">PB0</text>
<text x="69.3" y="50.5">PD13</text>
<text x="69.3" y="53.1">PD14</text>
<text x="76.5" y="49">60</text>
<text x="76.5" y="51.6">61</text>
<text x="99.7" y="52.1">PD14</text>
<text x="99.7" y="49.5">PD13</text>
<text x="107.9" y="52.1">FSMC_D0</text>
<text x="107.9" y="49.5">LCD_TP</text>
<text x="225.8" y="49">21</text>
<text x="230.5" y="50.5">VREF+</text>
<text x="243.5" y="50.5">VREF-</text>
<text x="252" y="49">20</text>
<text x="4" y="59.8">红外接收 I2C1_SCL</text>
<text x="15.6" y="57.2">LED_R</text>
<text x="15.6" y="54.7">LED_B</text>
<text x="31" y="59.8">PB6</text>
<text x="31" y="54.7">PB1</text>
<text x="31" y="57.2">PB5</text>
<text x="52.9" y="54.1">36</text>
<text x="52.9" y="56.7">91</text>
<text x="52.9" y="59.3">92</text>
<text x="57.6" y="55.7">PB1</text>
<text x="57.6" y="58.3">PB5</text>
<text x="69.3" y="55.7">PD15</text>
<text x="76.5" y="54.1">62</text>
<text x="76.5" y="59.3">97</text>
<text x="99.7" y="54.7">PD15</text>
<text x="99.7" y="59.8">PE0</text>
<text x="107.9" y="54.7">FSMC_D1</text>
<text x="107.9" y="59.8">LCD_TP</text>
<text x="198.6" y="54.9" transform="rotate(-90 198.6 54.9)">0.1U</text>
<text x="203.7" y="54.9" transform="rotate(-90 203.7 54.9)">0.1U</text>
<text x="206.6" y="59.8">BOOT0</text>
<text x="207.8" y="54.7">NRST</text>
<text x="225.8" y="54.1">14</text>
<text x="225.8" y="59.3">94</text>
<text x="230.5" y="55.7">NRST</text>
<text x="246" y="55.7">PB3</text>
<text x="246" y="58.3">PB4</text>
<text x="252" y="59.3">72</text>
<text x="252" y="54.1">89</text>
<text x="252" y="56.7">90</text>
<text x="270" y="54.7">TDO</text>
<text x="270" y="57.2">NTRST</text>
<text x="270" y="59.8">TMS</text>
<text x="4" y="62.4">温湿度</text>
<text x="4" y="65">WIFI_RST</text>
<text x="15.1" y="62.4">I2C1_SDA</text>
<text x="19.5" y="65">C_D0</text>
<text x="31" y="62.4">PB7</text>
<text x="31" y="65">PB8</text>
<text x="52.9" y="61.9">93</text>
<text x="52.9" y="64.5">95</text>
<text x="57.6" y="60.9">PB6</text>
<text x="57.6" y="63.5">PB7</text>
<text x="70.5" y="60.9">PE0</text>
<text x="70.5" y="63.5">PE1</text>
<text x="76.5" y="64.5">1</text>
<text x="76.5" y="61.9">98</text>
<text x="99.7" y="62.4">PE1</text>
<text x="99.7" y="65">PE2</text>
<text x="107.9" y="62.4">LCD_RST</text>
<text x="107.9" y="65">LCD_TP</text>
<text x="198.6" y="63.5" transform="rotate(-90 198.6 63.5)">C15</text>
<text x="203.7" y="63.5" transform="rotate(-90 203.7 63.5)">C16</text>
<text x="206.6" y="62.4">BOOT1</text>
<text x="225.8" y="61.9">37</text>
<text x="230.5" y="60.9">BOOT0</text>
<text x="230.5" y="63.5">PB2</text>
<text x="244.7" y="60.9">PA13</text>
<text x="244.7" y="63.5">PA14</text>
<text x="252" y="61.9">76</text>
<text x="252" y="64.5">77</text>
<text x="270" y="62.4">TCK</text>
<text x="270" y="65">TDI</text>
<text x="4" y="67.6">WIFI_EN</text>
<text x="4" y="70.1">WIFI_UTXD</text>
<text x="19.5" y="67.6">C_D1</text>
<text x="19.5" y="70.1">C_D2</text>
<text x="29.8" y="70.1">PB10</text>
<text x="31" y="67.6">PB9</text>
<text x="52.9" y="69.6">47</text>
<text x="52.9" y="67">96</text>
<text x="57.6" y="71.2">PB10</text>
<text x="57.6" y="66">PB8</text>
<text x="57.6" y="68.6">PB9</text>
<text x="70.5" y="66">PE2</text>
<text x="70.5" y="68.6">PE3</text>
<text x="70.5" y="71.2">PE4</text>
<text x="76.5" y="67">2</text>
<text x="76.5" y="69.6">3</text>
<text x="99.7" y="67.6">PE3</text>
<text x="99.7" y="70.1">PE4</text>
<text x="107.9" y="67.6">LCD_TP</text>
<text x="107.9" y="70.1">LCD_TP</text>
<text x="205.4" y="70.1">OSC_IN</text>
<text x="225.8" y="69.6">12</text>
<text x="230.5" y="71.2">OSC_IN</text>
<text x="244.7" y="71.2">PC14</text>
<text x="244.7" y="66">PA15</text>
<text x="252" y="69.6">8</text>
<text x="270" y="70.1">OSC32_IN</text>
<text x="4" y="72.7">WIFI_URXD</text>
<text x="19.5" y="72.7">C_D3</text>
<text x="19.5" y="75.3">C_D4</text>
<text x="19.5" y="77.9">C_D5</text>
<text x="29.8" y="72.7">PB11</text>
<text x="29.8" y="75.3">PB12</text>
<text x="29.8" y="77.9">PB13</text>
<text x="52.9" y="72.2">48</text>
<text x="52.9" y="74.8">51</text>
<text x="52.9" y="77.4">52</text>
<text x="57.6" y="73.8">PB11</text>
<text x="57.6" y="76.4">PB12</text>
<text x="70.5" y="73.8">PE5</text>
<text x="70.5" y="76.4">PE6</text>
<text x="76.5" y="72.2">4</text>
<text x="76.5" y="74.8">5</text>
<text x="76.5" y="77.4">38</text>
<text x="99.7" y="77.9">PE7</text>
<text x="99.7" y="72.7">PE5</text>
<text x="99.7" y="75.3">PE6</text>
<text x="107.9" y="77.9">FSMC_D4</text>
<text x="107.9" y="72.7">LED1</text>
<text x="107.9" y="75.3">LED2</text>
<text x="204.1" y="72.7">OSC_OUT</text>
<text x="225.8" y="72.2">13</text>
<text x="230.5" y="73.8">OSC_OUT</text>
<text x="237.6" y="77.9">U2-B</text>
<text x="244.7" y="73.8">PC15</text>
<text x="252" y="72.2">9</text>
<text x="270" y="72.7">OSC32_OUT</text>
<text x="19.5" y="80.5">C_D6</text>
<text x="19.5" y="83.1">C_D7</text>
<text x="29.8" y="80.5">PB14</text>
<text x="29.8" y="83.1">PB15</text>
<text x="52.9" y="79.9">53</text>
<text x="52.9" y="82.6">54</text>
<text x="57.6" y="79">PB13</text>
<text x="57.6" y="81.5">PB14</text>
<text x="70.5" y="79">PE7</text>
<text x="70.5" y="81.5">PE8</text>
<text x="76.5" y="79.9">39</text>
<text x="76.5" y="82.6">40</text>
<text x="99.7" y="80.5">PE8</text>
<text x="99.7" y="83.1">PE9</text>
<text x="107.9" y="80.5">FSMC_D5</text>
<text x="107.9" y="83.1">FSMC_D6</text>
<text x="232.1" y="80">STM32F103VET6</text>
<text x="15.6" y="88.2">SPIFLASH_CS</text>
<text x="31" y="88.2">PC0</text>
<text x="52.9" y="87.7">15</text>
<text x="57.6" y="89.2">PC0</text>
<text x="57.6" y="84.1">PB15</text>
<text x="69.3" y="86.7">PE10</text>
<text x="69.3" y="89.2">PE11</text>
<text x="70.5" y="84.1">PE9</text>
<text x="76.5" y="85.1">41</text>
<text x="76.5" y="87.7">42</text>
<text x="99.7" y="85.6">PE10</text>
<text x="99.7" y="88.2">PE11</text>
<text x="107.9" y="85.6">FSMC_D7</text>
<text x="107.9" y="88.2">FSMC_D8</text>
<text x="184" y="84.3">3V3</text>
<text x="207.2" y="86.9">3V3</text>
<text x="15.6" y="90.8">滑动变阻器</text>
<text x="15.6" y="93.4">C_HS</text>
<text x="15.6" y="95.9">C_VS</text>
<text x="31" y="90.8">PC1</text>
<text x="31" y="93.4">PC2</text>
<text x="31" y="95.9">PC3</text>
<text x="52.9" y="90.3">16</text>
<text x="52.9" y="92.8">17</text>
<text x="52.9" y="95.4">18</text>
<text x="57.6" y="91.9">PC1</text>
<text x="57.6" y="94.4">PC2</text>
<text x="69.3" y="91.9">PE12</text>
<text x="69.3" y="94.4">PE13</text>
<text x="76.5" y="90.3">43</text>
<text x="76.5" y="92.8">44</text>
<text x="76.5" y="95.4">45</text>
<text x="99.7" y="90.8">PE12</text>
<text x="99.7" y="93.4">PE13</text>
<text x="99.7" y="95.9">PE14</text>
<text x="107.9" y="90.8">FSMC_D9</text>
<text x="107.9" y="93.4">FSMC_D10</text>
<text x="107.9" y="95.9">FSMC_D11</text>
<text x="15.6" y="101.1">C_RCLK</text>
<text x="15.6" y="98.6">C_WRST</text>
<text x="31" y="98.6">PC4</text>
<text x="31" y="101.1">PC5</text>
<text x="52.9" y="98">33</text>
<text x="52.9" y="100.6">34</text>
<text x="57.6" y="97">PC3</text>
<text x="57.6" y="99.6">PC4</text>
<text x="69.3" y="97">PE14</text>
<text x="69.3" y="99.6">PE15</text>
<text x="76.5" y="98">46</text>
<text x="99.7" y="98.6">PE15</text>
<text x="107.9" y="98.6">FSMC_D12</text>
<text x="185.7" y="97.8" transform="rotate(-90 185.7 97.8)">10K</text>
<text x="190.8" y="97.8" transform="rotate(-90 190.8 97.8)">10K</text>
<text x="196" y="97.8" transform="rotate(-90 196 97.8)">10K</text>
<text x="201.2" y="97.8" transform="rotate(-90 201.2 97.8)">10K</text>
<text x="213.1" y="100.3">J4</text>
<text x="218.2" y="100.4">20PIN-JTAG</text>
<text x="15.6" y="103.7">C_SCL</text>
<text x="15.6" y="106.3">C_SDA</text>
<text x="31" y="103.7">PC6</text>
<text x="31" y="106.3">PC7</text>
<text x="52.9" y="103.2">63</text>
<text x="52.9" y="105.7">64</text>
<text x="57.6" y="102.1">PC5</text>
<text x="57.6" y="104.7">PC6</text>
<text x="57.6" y="107.4">PC7</text>
<text x="71.7" y="104.7">NC</text>
<text x="76.5" y="103.2">73</text>
<text x="185.6" y="107.1" transform="rotate(-90 185.6 107.1)">R93</text>
<text x="190.8" y="107.1" transform="rotate(-90 190.8 107.1)">R94</text>
<text x="196" y="107.1" transform="rotate(-90 196 107.1)">R95</text>
<text x="201.1" y="107.1" transform="rotate(-90 201.1 107.1)">R92</text>
<text x="214.1" y="105.7">1</text>
<text x="217.6" y="107.4">VTREF</text>
<text x="227.9" y="107.4">VDD</text>
<text x="233.9" y="105.7">2</text>
<text x="15.6" y="108.6">SDIO_D0</text>
<text x="15.6" y="111.2">SDIO_D1</text>
<text x="15.6" y="113.7">SDIO_D2</text>
<text x="31" y="108.8">PC8</text>
<text x="31" y="111.4">PC9</text>
<text x="52.9" y="108.3">65</text>
<text x="52.9" y="110.9">66</text>
<text x="52.9" y="113.5">78</text>
<text x="57.6" y="109.9">PC8</text>
<text x="57.6" y="112.5">PC9</text>
<text x="165.3" y="108.8">NTRST</text>
<text x="167.8" y="111.4">TDI</text>
<text x="214.1" y="108.3">3</text>
<text x="214.1" y="110.9">5</text>
<text x="214.1" y="113.5">7</text>
<text x="217.6" y="109.9">NTRST</text>
<text x="217.6" y="112.5">TDI</text>
<text x="227.9" y="109.9">GND</text>
<text x="227.9" y="112.5">GND</text>
<text x="233.9" y="108.3">4</text>
<text x="233.9" y="110.9">6</text>
<text x="233.9" y="113.5">8</text>
<text x="245.3" y="110.1">NRST 接 MCU 复位引脚 可以增加稳定性</text>
<text x="15.6" y="116.3">SDIO_D3</text>
<text x="15.6" y="118.9">SDIO_CK</text>
<text x="29.8" y="114">PC10</text>
<text x="29.8" y="116.6">PC11</text>
<text x="29.8" y="119.2">PC12</text>
<text x="52.9" y="116.1">79</text>
<text x="52.9" y="118.7">80</text>
<text x="57.6" y="115.1">PC10</text>
<text x="57.6" y="117.6">PC11</text>
<text x="167.8" y="114">TMS</text>
<text x="167.8" y="116.6">TCK</text>
<text x="212.8" y="118.7">11</text>
<text x="214.1" y="116.1">9</text>
<text x="217.6" y="115.1">TMS</text>
<text x="217.6" y="117.6">TCK</text>
<text x="227.9" y="115.1">GND</text>
<text x="227.9" y="117.6">GND</text>
<text x="233.9" y="116.1">10</text>
<text x="233.9" y="118.7">12</text>
<text x="259.7" y="116.1">1</text>
<text x="259.7" y="118.7">2</text>
<text x="280.3" y="116.6">NRST</text>
<text x="280.3" y="119.2">TCK</text>
<text x="15.6" y="121.5">KEY2</text>
<text x="29.8" y="121.8">PC13</text>
<text x="54.1" y="121.2">7</text>
<text x="57.6" y="122.8">PC13</text>
<text x="57.6" y="120.2">PC12</text>
<text x="166.5" y="124.3">NRST</text>
<text x="167.8" y="121.8">TDO</text>
<text x="212.8" y="121.2">13</text>
<text x="212.8" y="123.8">15</text>
<text x="217.6" y="120.2">RTCK</text>
<text x="217.6" y="122.8">TDO</text>
<text x="217.6" y="125.4">NSRST</text>
<text x="227.9" y="120.2">GND</text>
<text x="227.9" y="122.8">GND</text>
<text x="227.9" y="125.4">GND</text>
<text x="233.9" y="121.2">14</text>
<text x="233.9" y="123.8">16</text>
<text x="259.7" y="121.2">3</text>
<text x="259.7" y="123.8">4</text>
<text x="280.3" y="124.3">TMS</text>
<text x="280.3" y="121.8">GND</text>
<text x="64.7" y="129.5">U2-A</text>
<text x="190.2" y="131.8">R91</text>
<text x="199.5" y="131.9">10K</text>
<text x="212.8" y="126.4">17</text>
<text x="212.8" y="128.9">19</text>
<text x="217.6" y="128">DBGRQ</text>
<text x="217.6" y="130.6">DBGACK</text>
<text x="227.9" y="128">GND</text>
<text x="227.9" y="130.6">GND</text>
<text x="233.9" y="126.4">18</text>
<text x="233.9" y="128.9">20</text>
<text x="259.7" y="126.4">5</text>
<text x="280.3" y="126.9">3V3</text>
<text x="59.2" y="134.2">STM32F103VET6</text>
<text x="248.7" y="135.5">XH2.54-5P</text>
<text x="253" y="132.1">J1</text>
<text x="267.2" y="132.1">3V3可对目标板供电</text>
<text x="246.7" y="144.8">C34</text>
<text x="255.3" y="144.8">20P</text>
<text x="280.3" y="144.9">OSC_IN</text>
<text x="161.4" y="152.7">BOOT0 BOOT1</text>
<text x="164" y="155.3">0</text>
<text x="171.7" y="155.3">X</text>
<text x="179.4" y="152.7">启动方式</text>
<text x="179.4" y="155.3">内部FLASH</text>
<text x="265.9" y="150.1">2</text>
<text x="270.6" y="151.9">Y1</text>
<text x="164" y="157.9">1</text>
<text x="164" y="160.4">1</text>
<text x="171.7" y="157.9">0</text>
<text x="171.7" y="160.4">1</text>
<text x="179.4" y="157.9">系统存储器/ISP模式</text>
<text x="179.4" y="160.4">内部SRAM</text>
<text x="269.6" y="157.9">8MHz</text>
<text x="161.4" y="165.6">默认配置是内部FLASH，BOOT0&amp;1接地</text>
<text x="246.7" y="165.4">C10</text>
<text x="255.3" y="165.4">20P</text>
<text x="264.1" y="162.6">1</text>
<text x="280.3" y="165.6">OSC_OUT</text>
<text x="158.5" y="172.1">3V3</text>
<text x="104.2" y="175.2">NC_FID1</text>
<text x="117.1" y="175.2">NC_FID2</text>
<text x="177.2" y="175.7">1</text>
<text x="180.3" y="174.1">J5</text>
<text x="180.3" y="179.3">J6</text>
<text x="188.2" y="175.7">2</text>
<text x="246.5" y="175.9">兼容两种封装，只焊接一种</text>
<text x="12.5" y="185.1" transform="rotate(-90 12.5 185.1)">J115</text>
<text x="15.1" y="181.3" transform="rotate(-90 15.1 181.3)">1</text>
<text x="25.4" y="185.1" transform="rotate(-90 25.4 185.1)">J117</text>
<text x="28" y="181.3" transform="rotate(-90 28 181.3)">1</text>
<text x="38.3" y="185.1" transform="rotate(-90 38.3 185.1)">J126</text>
<text x="40.9" y="181.3" transform="rotate(-90 40.9 181.3)">1</text>
<text x="51.2" y="185.1" transform="rotate(-90 51.2 185.1)">J127</text>
<text x="53.8" y="181.3" transform="rotate(-90 53.8 181.3)">1</text>
<text x="64.1" y="184.5" transform="rotate(-90 64.1 184.5)">J13</text>
<text x="66.7" y="181.3" transform="rotate(-90 66.7 181.3)">1</text>
<text x="77" y="184.5" transform="rotate(-90 77 184.5)">J14</text>
<text x="79.6" y="181.3" transform="rotate(-90 79.6 181.3)">1</text>
<text x="160.8" y="183.4">10K</text>
<text x="170.1" y="183.5">R76</text>
<text x="177.2" y="180.8">1</text>
<text x="177.2" y="186">1</text>
<text x="180.3" y="184.4">J7</text>
<text x="188.2" y="180.8">2</text>
<text x="188.2" y="186">2</text>
<text x="191.8" y="183.4">10K</text>
<text x="201.1" y="183.5">R14</text>
<text x="228.7" y="181.1">OSC32_IN</text>
<text x="264.8" y="180.9">C12</text>
<text x="273.4" y="180.9">10P</text>
<text x="17.9" y="187" transform="rotate(-90 17.9 187)">3.0MM</text>
<text x="20.3" y="186.8" transform="rotate(-90 20.3 186.8)">3.0MM</text>
<text x="30.8" y="187" transform="rotate(-90 30.8 187)">3.0MM</text>
<text x="33.2" y="186.8" transform="rotate(-90 33.2 186.8)">3.0MM</text>
<text x="43.7" y="187" transform="rotate(-90 43.7 187)">3.0MM</text>
<text x="46.1" y="186.8" transform="rotate(-90 46.1 186.8)">3.0MM</text>
<text x="56.6" y="187" transform="rotate(-90 56.6 187)">3.0MM</text>
<text x="59" y="186.8" transform="rotate(-90 59 186.8)">3.0MM</text>
<text x="69.6" y="187" transform="rotate(-90 69.6 187)">3.0MM</text>
<text x="71.9" y="186.8" transform="rotate(-90 71.9 186.8)">3.0MM</text>
<text x="82.5" y="187" transform="rotate(-90 82.5 187)">3.0MM</text>
<text x="84.8" y="186.8" transform="rotate(-90 84.8 186.8)">3.0MM</text>
<text x="108.2" y="188.5" transform="rotate(-90 108.2 188.5)">1</text>
<text x="121.1" y="188.5" transform="rotate(-90 121.1 188.5)">1</text>
<text x="247.6" y="187.5">Y4</text>
<text x="255.6" y="186.3">2</text>
<text x="265.9" y="186.3">2</text>
<text x="270.6" y="188.1">Y2</text>
<text x="236.3" y="194.1">32.768KHz</text>
<text x="268.6" y="193.3">32.768KHz</text>
<text x="162.2" y="201.7" transform="rotate(-90 162.2 201.7)">BOOT0</text>
<text x="211.2" y="201.7" transform="rotate(-90 211.2 201.7)">BOOT1</text>
<text x="227.5" y="201.7">OSC32_OUT</text>
<text x="253.7" y="198.7">1</text>
<text x="264.1" y="198.7">1</text>
<text x="264.8" y="201.5">C13</text>
<text x="273.4" y="201.5">10P</text>
</g>
</svg>
